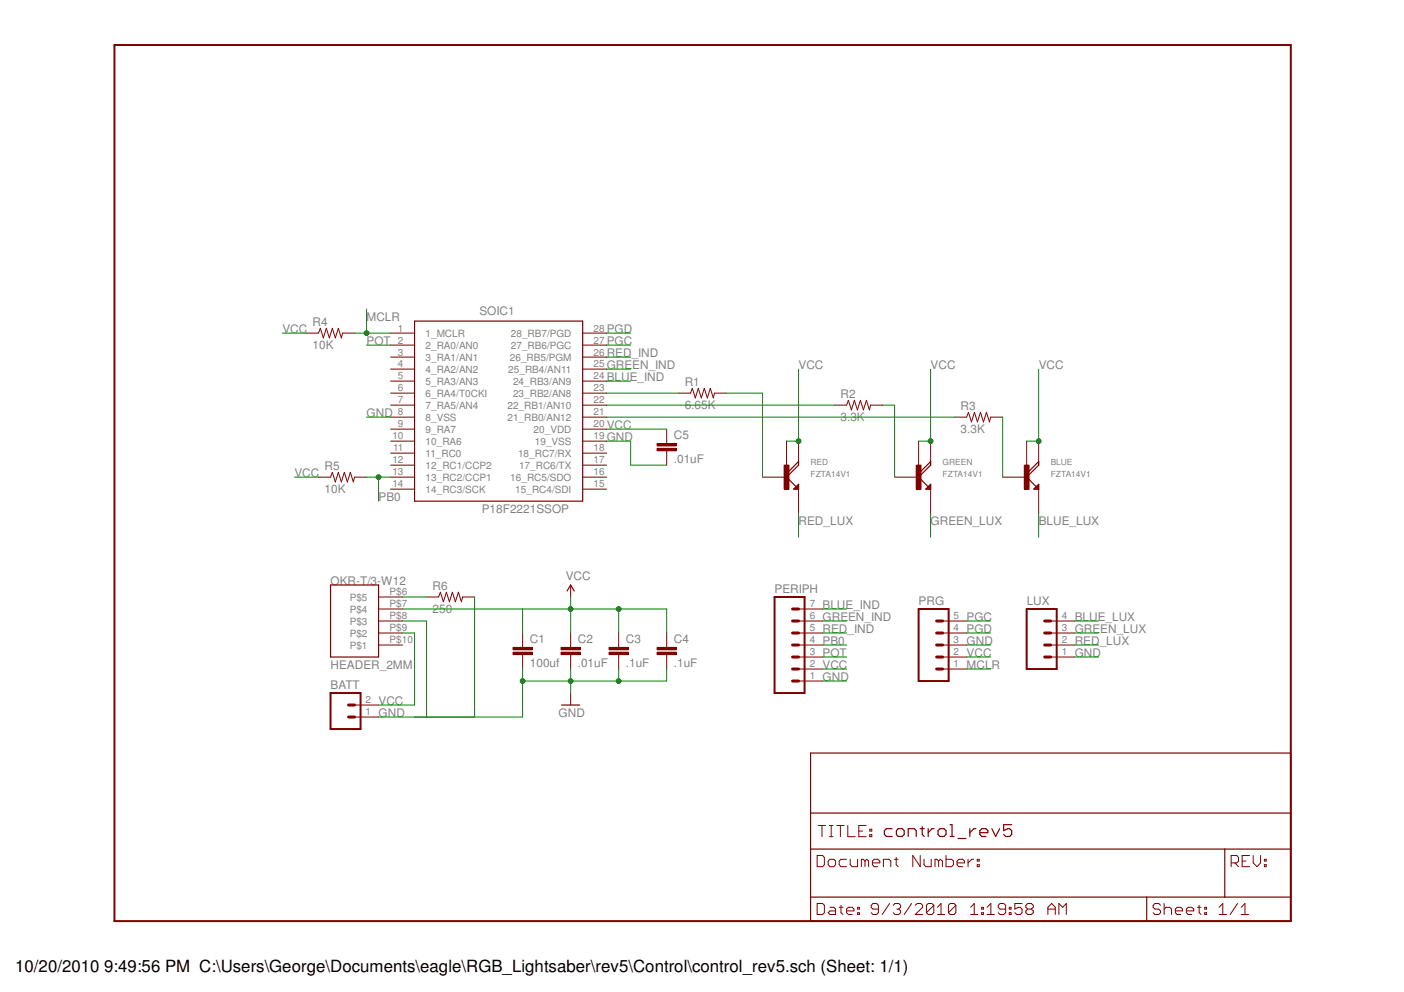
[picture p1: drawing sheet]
<svg xmlns="http://www.w3.org/2000/svg" width="297mm" height="210mm" viewBox="0 0 297 210" stroke-linecap="round" stroke-linejoin="round" font-family="sans-serif">
<path d="M165.9 98.4h1v5.1h-1z" fill-rule="evenodd" fill="#800000"/>
<path d="M165.9 98.4h1v5.1h-1zM166.4 93.3v5.1M168.9 93.3v5.1M161.3 101h5.1M168.9 103.5v5.1" fill="none" stroke="#800000" stroke-width=".21"/>
<path d="M166.7 99.7h.2l2-2v.7l-2 2.1M166.4 101l2.5 2.5M168 103.5h.9M168.2 103.3h.7M168.4 103.1h.5M168.6 102.9h.3M168.7 102.7h.2M168.9 102.5v1M168.9 102.5l-1 1h1M168.9 102.5h.1" fill="none" stroke="#800000" stroke-width=".25"/>
<path d="M193.8 98.4h1.1v5.1h-1.1z" fill-rule="evenodd" fill="#800000"/>
<path d="M193.8 98.4h1.1v5.1h-1.1zM194.3 93.3v5.1M196.9 93.3v5.1M189.3 101h5M196.9 103.5v5.1" fill="none" stroke="#800000" stroke-width=".21"/>
<path d="M194.6 99.7h.3l2-2v.7l-2 2.1M194.3 101l2.6 2.5M195.9 103.5h1M196.1 103.3h.8M196.3 103.1h.6M196.5 102.9h.4M196.7 102.7h.2M196.9 102.5v1M196.9 102.5l-1 1h1M196.9 102.5h.1" fill="none" stroke="#800000" stroke-width=".25"/>
<path d="M216.7 98.4h1v5.1h-1z" fill-rule="evenodd" fill="#800000"/>
<path d="M64.9 70.5h2.5l.4-1 .6 2 .6-2 .7 2 .6-2 .6 2 .7-2 .6 2 .3-1h2.5M143.5 83.2h2.6l.4-1 .6 2 .6-2 .7 2 .6-2 .6 2 .7-2 .6 2 .3-1h2.5M176.6 85.7h2.5l.4-1 .6 2 .7-2 .6 2 .6-2 .7 2 .6-2 .6 2 .3-1h2.5M202 88.3h2.5l.4-1.1 .6 2.1 .7-2.1 .6 2.1 .6-2.1 .7 2.1 .6-2.1 .6 2.1 .3-1h2.5M216.7 98.4h1v5.1h-1zM217.2 93.3v5.1M219.7 93.3v5.1M67.4 101h2.5l.4-1.1 .6 2.1 .7-2.1 .6 2.1 .7-2.1 .6 2.1 .6-2.1 .7 2.1 .2-1h2.6M212.1 101h5.1M219.7 103.5v5.1M110.6 133.9v2.6M110.6 139v2.6" fill="none" stroke="#800000" stroke-width=".21"/>
<path d="M217.5 99.7h.2l2-2v.7l-2 2.1M217.2 101l2.5 2.5M218.8 103.5h.9M218.9 103.3h.8M219.2 103.1h.5M219.3 102.9h.4M219.5 102.7h.2M219.7 102.5h.1M219.7 102.5v1M219.7 102.5l-1 1h1" fill="none" stroke="#800000" stroke-width=".25"/>
<path d="M108.5 137h4.1v.5h-4.1z" fill-rule="evenodd" fill="#800000"/>
<path d="M108.5 137h4.1v.5h-4.1z" fill="none" stroke="#800000" stroke-width=".21"/>
<path d="M108.5 138h4.1v.5h-4.1z" fill-rule="evenodd" fill="#800000"/>
<path d="M108.5 138h4.1v.5h-4.1zM110.6 136.5v.5M110.6 138.5v.5M120.7 133.9v2.6M120.7 139v2.6" fill="none" stroke="#800000" stroke-width=".21"/>
<path d="M118.7 138h4.1v.5h-4.1z" fill-rule="evenodd" fill="#800000"/>
<path d="M118.7 138h4.1v.5h-4.1z" fill="none" stroke="#800000" stroke-width=".21"/>
<path d="M118.7 137h4.1v.5h-4.1z" fill-rule="evenodd" fill="#800000"/>
<path d="M118.7 137h4.1v.5h-4.1zM120.7 136.5v.5M120.7 138.5v.5M130.9 133.9v2.6M130.9 139v2.6" fill="none" stroke="#800000" stroke-width=".21"/>
<path d="M128.9 138h4v.5h-4z" fill-rule="evenodd" fill="#800000"/>
<path d="M128.9 138h4v.5h-4z" fill="none" stroke="#800000" stroke-width=".21"/>
<path d="M128.9 137h4v.5h-4z" fill-rule="evenodd" fill="#800000"/>
<g fill="none" stroke="#800000" stroke-width=".21">
<path d="M120.7 123.8v2.5M128.9 137h4v.5h-4zM130.9 136.5v.5M130.9 138.5v.5M141.1 133.9v2.6M141.1 139v2.6M199.4 139h5.1M199.4 136.5h5.1M199.4 133.9h5.1M199.4 131.4h5.1M75 151.7h5.1M75 149.2h5.1"/>
<path d="M120.7 146.6v2.6M199.4 141.6h5.1"/>
</g>
<path d="M194.3 128.9h6.4v15.2h-6.4zM69.9 146.6h6.4v7.7h-6.4z" fill="none" stroke="#800000" stroke-width=".42"/>
<path d="M198.2 136.5h1.2M198.2 139h1.2M198.2 131.4h1.2M198.2 133.9h1.2M73.7 149.2h1.3M73.7 151.7h1.3M198.2 141.6h1.2" fill="none" stroke="#800000" stroke-width=".63"/>
<path d="M120 125.1l.7-1.3 .8 1.3M118.8 149.2h3.8" fill="none" stroke="#800000" stroke-width=".25"/>
<path d="M139 138h4.1v.5h-4.1z" fill-rule="evenodd" fill="#800000"/>
<path d="M139 138h4.1v.5h-4.1z" fill="none" stroke="#800000" stroke-width=".21"/>
<path d="M139 137h4.1v.5h-4.1z" fill-rule="evenodd" fill="#800000"/>
<g fill="none" stroke="#800000" stroke-width=".21">
<path d="M141.1 90.8v2.5M141.1 95.9v2.5M139 137h4.1v.5h-4.1zM141.1 136.5v.5M141.1 138.5v.5M222.3 139h5.1M222.3 136.5h5.1M222.3 133.9h5.1M222.3 131.4h5.1M173.1 174.7h1.6M173.9 174.7v2.3M175.5 174.7h.7"/>
<path d="M175.5 177h.7M175.8 174.7v2.3M177 174.7h1.6M177.8 174.7v2.3M179.4 174.7v2.3h1.5M181.7 175.9h.8M183.3 174.7h-1.6v2.3h1.6M184 176.6h.4v.4h-.4zM184 175.5h.4v.4h-.4zM172.9 181h1.1l.4 .4v1.6l-.4 .4h-1.1zM172.9 191.2h1.1l.4 .4v1.5l-.4 .4h-1.1zM175.2 182.2l.4-.4h.8l.4 .4v.8l-.4 .4h-.8l-.4-.4z"/>
<path d="M175.6 192h.8l.4 .4v1.1h-1.2l-.4-.4 .4-.4h1.2M177.5 192h.8M177.9 191.6v1.5l.4 .4M179.1 192.7h1.6v-.3l-.4-.4h-.8l-.4 .4v.7l.4 .4h.8M179.1 181.8h-1.2l-.4 .4v.8l.4 .4h1.2M179.9 181.8v1.2l.4 .4h1.1v-1.6M181.4 193.1h.4v.4h-.4zM181.4 192h.4v.4h-.4zM183 182.2l-.4-.4h-.4v1.6M183 182.2v1.2M183 182.2l.4-.4 .4 .4v1.2M184.6 182.6h1.5v-.4l-.4-.4h-.7l-.4 .4v.8l.4 .4h.7"/>
<path d="M185.8 192.4h-1.1l-.4-.4v-.4l.4-.4h.8l.3 .4v1.5l-.3 .4h-.8l-.4-.4M186.9 183.4v-1.6h1.2l.4 .4v1.2M188.2 191.2l-1.6 2.3M189 191.6l.4-.4h.8l.3 .4v.4l-.3 .4M189.2 181.8h.8M189.6 181.4v1.6l.4 .4M189.7 192.4h.5M190.2 192.4l.3 .3v.4l-.3 .4h-.8l-.4-.4M192.9 191.2l-1.6 2.3M193.6 191.6l.5-.4h.7l.4 .4v.4l-1.6 1.5h1.6M194.7 181v2.4l-1.6-2.4v2.4M195.5 181.8v1.2l.4 .4h1.1v-1.6"/>
<path d="M197.6 191.6v1.5l-.5 .4h-.7l-.4-.4M197.6 191.6l-.5-.4h-.7l-.4 .4v1.5M197.6 191.6l-1.6 1.5M198.3 193.5h1.6M198.3 192l.8-.8v2.3M198.6 182.2l-.4-.4h-.4v1.6M198.6 182.2v1.2M198.6 182.2l.4-.4 .4 .4v1.2M200.1 181v2.4h1.2l.4-.4v-.8l-.4-.4h-1.2M202.2 191.6v1.5l-.4 .4h-.8l-.3-.4M202.2 191.6l-.4-.4h-.8l-.3 .4v1.5M202.2 191.6l-1.5 1.5"/>
<path d="M202.5 182.6h1.5v-.4l-.3-.4h-.8l-.4 .4v.8l.4 .4h.8M204.8 181.8v1.6M205.4 193.5h1.5M205.4 192l.7-.8v2.3M206 181.8h-.4l-.8 .8M206.8 183h.4v.4h-.4zM206.8 181.8h.4v.4h-.4zM207.7 193.1h.4v.4h-.4zM207.7 192h.4v.4h-.4zM208.8 193.5h1.6M208.8 192l.8-.8v2.3M212.8 192.4h-1.2l-.4-.4v-.4l.4-.4h.7l.5 .4v1.5l-.5 .4h-.7l-.4-.4"/>
<path d="M213.5 193.1h.4v.4h-.4zM213.5 192h.4v.4h-.4zM216.2 191.2h-1.5v1.2l.8-.4h.4l.3 .4v.7l-.3 .4h-.8l-.4-.4M217.4 192.4l-.4 .3v.4l.4 .4h.8l.4-.4v-.4l-.4-.3M217.4 192.4l-.4-.4v-.4l.4-.4h.8l.4 .4v.4l-.4 .4M217.4 192.4h.8M221.7 192.4h1.6M221.7 193.5v-1.5l.8-.8 .8 .8v1.5M224 193.5v-2.3l.8 .8 .8-.8v2.3M245.5 191.6l-.4-.4h-.8l-.3 .4v.4l.3 .4h.8l.4 .3v.4l-.4 .4h-.8l-.3-.4M246.3 192.4l.4-.4h.8l.4 .4v1.1M246.3 191.2v2.3"/>
<path d="M248.7 192.7h1.5v-.3l-.4-.4h-.8l-.3 .4v.7l.3 .4h.8M251 192.7h1.6v-.3l-.5-.4h-.7l-.4 .4v.7l.4 .4h.7M253.3 192h.8M253.7 191.6v1.5l.4 .4M254.9 193.1h.4v.4h-.4zM254.9 192h.4v.4h-.4zM257.9 193.5h1.6M257.9 192l.8-.8v2.3M260.5 182.6h1.2l.3-.4v-.8l-.3-.4h-1.2v2.4M261.2 182.6l.8 .8M261.8 191.2l-1.5 2.3M262.6 193.5h1.6"/>
<path d="M262.6 192l.8-.8v2.3M262.8 182.2h.8M264.4 181h-1.6v2.4h1.6M265.1 181v1.6l.8 .8 .8-.8v-1.6M267.5 183h.4v.4h-.4zM267.5 181.8h.4v.4h-.4z"/>
</g>
<path d="M24.2 9.5h248.9v185.4h-248.9zM217.2 128.9h6.4v12.7h-6.4z" fill="none" stroke="#800000" stroke-width=".42"/>
<path d="M221 133.9h1.3M221 136.5h1.3M221 139h1.3M221 131.4h1.3" fill="none" stroke="#800000" stroke-width=".63"/>
<g fill="none" stroke="#800000" stroke-width=".25">
<path d="M171.5 159.3h101.6v35.6h-101.6zM171.5 179.7h101.6M171.5 172h101.6M188.8 175.3h-1.3l-.4 .5v.8l.4 .4h1.3M190 175.3h.9l.4 .5v.8l-.4 .4h-.9l-.4-.4v-.8zM192.1 177v-1.7h1.3l.4 .5v1.2M194.7 175.3h.8M195.1 174.9v1.7l.4 .4M196.4 175.3v1.7M197.6 175.3h-.4l-.8 .9M198.9 175.3h.8l.4 .5v.8l-.4 .4h-.8l-.4-.4v-.8zM201 177h.8"/>
<path d="M201 174.5h.4v2.5M202.7 177.4h1.6M205.2 175.3v1.7M206.5 175.3h-.5l-.8 .9M207.3 176.2h1.7v-.4l-.4-.5h-.9l-.4 .5v.8l.4 .4h.9M209.8 175.3l.8 1.7 .9-1.7M214 174.5h-1.7v1.3l.9-.5h.4l.4 .5v.8l-.4 .4h-.8l-.5-.4M259.1 179.7v10.1M171.5 189.8h101.6M242.6 189.8v5.1"/>
</g>
<path d="M139 94.9h4.1v.5h-4.1z" fill-rule="evenodd" fill="#800000"/>
<path d="M139 94.9h4.1v.5h-4.1z" fill="none" stroke="#800000" stroke-width=".21"/>
<path d="M139 93.9h4.1v.5h-4.1z" fill-rule="evenodd" fill="#800000"/>
<g fill="none" stroke="#800000" stroke-width=".21">
<path d="M82.6 70.5h5.1M82.6 73h5.1M82.6 75.6h5.1M82.6 78.1h5.1M123.3 70.5h5.1M123.3 73h5.1M123.3 75.6h5.1M123.3 78.1h5.1M82.6 80.6h5.1M82.6 83.2h5.1M82.6 85.7h5.1M82.6 88.3h5.1"/>
<path d="M82.6 90.8h5.1M82.6 93.3h5.1M82.6 95.9h5.1M82.6 98.4h5.1M123.3 80.6h5.1M123.3 83.2h5.1M123.3 85.7h5.1M123.3 88.3h5.1M123.3 90.8h5.1M123.3 93.3h5.1M123.3 95.9h5.1M123.3 98.4h5.1"/>
<path d="M139 93.9h4.1v.5h-4.1zM141.1 93.3v.6M141.1 95.4v.5M82.6 101h5.1M82.6 103.5h5.1M123.3 101h5.1M123.3 103.5h5.1M80.1 136.5h5.1M80.1 133.9h5.1M80.1 131.4h5.1M80.1 128.9h5.1M80.1 126.3h5.1"/>
<path d="M90.3 126.3h2.5l.4-1 .6 2 .6-2 .7 2 .6-2 .6 2 .7-2 .6 2 .3-1h2.5M168.9 139h5.1M168.9 136.5h5.1M168.9 133.9h5.1M168.9 131.4h5.1M168.9 128.9h5.1M168.9 144.1h5.1M168.9 141.6h5.1"/>
</g>
<path d="M87.7 67.9h35.6v38.1h-35.6zM69.9 123.8h10.2v15.2h-10.2z" fill="none" stroke="#800000" stroke-width=".25"/>
<path d="M163.9 126.3h6.3v20.3h-6.3z" fill="none" stroke="#800000" stroke-width=".42"/>
<path d="M167.7 139h1.2M167.7 133.9h1.2M167.7 136.5h1.2M167.7 131.4h1.2M167.7 128.9h1.2M167.7 141.6h1.2M167.7 144.1h1.2" fill="none" stroke="#800000" stroke-width=".63"/>
<path d="M59.8 70.5h5.1M168.9 78.1v15.2M128.4 90.8h12.7M62.3 101h5.1M204.5 139h5.1M174 141.6h5.1" fill="none" stroke="#008000" stroke-width=".21"/>
<circle cx="168.9" cy="93.3" r=".51" fill="#008000"/>
<g fill="none" stroke="#008000" stroke-width=".21">
<path d="M196.9 78.1v15.2M166.4 93.3h2.5"/>
<circle cx="168.9" cy="93.3" r=".51"/>
</g>
<circle cx="196.9" cy="93.3" r=".51" fill="#008000"/>
<g fill="none" stroke="#008000" stroke-width=".21">
<path d="M219.7 78.1v15.2M194.3 93.3h2.6"/>
<circle cx="196.9" cy="93.3" r=".51"/>
</g>
<circle cx="219.7" cy="93.3" r=".51" fill="#008000"/>
<g fill="none" stroke="#008000" stroke-width=".21">
<path d="M217.2 93.3h2.5M120.7 126.3v7.6M130.9 133.9v-5h10.2v5"/>
<circle cx="219.7" cy="93.3" r=".51"/>
</g>
<circle cx="130.9" cy="128.9" r=".51" fill="#008000"/>
<g fill="none" stroke="#008000" stroke-width=".21">
<path d="M120.7 128.9h10.2"/>
<circle cx="130.9" cy="128.9" r=".51"/>
</g>
<circle cx="120.7" cy="128.9" r=".51" fill="#008000"/>
<g fill="none" stroke="#008000" stroke-width=".21">
<path d="M77.6 88.3h5M128.4 93.3h5v5.1h7.7M85.2 128.9h35.5M110.6 128.9v5M204.5 136.5h5.1M120.7 141.6v5M130.9 141.6v2.5M141.1 141.6v2.5h-20.4"/>
<circle cx="120.7" cy="128.9" r=".51"/>
</g>
<circle cx="130.9" cy="144.1" r=".51" fill="#008000"/>
<circle cx="130.9" cy="144.1" r=".51" fill="none" stroke="#008000" stroke-width=".21"/>
<circle cx="120.7" cy="144.1" r=".51" fill="#008000"/>
<g fill="none" stroke="#008000" stroke-width=".21">
<path d="M110.6 141.6v10.1h-30.5M110.6 144.1h10.1"/>
<circle cx="120.7" cy="144.1" r=".51"/>
</g>
<circle cx="110.6" cy="144.1" r=".51" fill="#008000"/>
<g fill="none" stroke="#008000" stroke-width=".21">
<path d="M75 70.5h7.6M77.6 65.4v5.1M128.4 73h5M128.4 70.5h5M128.4 83.2h15.1M128.4 85.7h48.2M128.4 88.3h73.6M153.7 83.2h7.6v17.8M186.7 85.7h2.6v15.3M212.1 88.3v12.7M85.2 131.4h5.1v20.3M100.4 126.3v25.4h-12.7"/>
<path d="M204.5 131.4h5.1M204.5 133.9h5.1M227.4 139h5M174 144.1h5.1M204.5 141.6h5.1"/>
<circle cx="110.6" cy="144.1" r=".51"/>
</g>
<circle cx="77.5" cy="70.5" r=".51" fill="#008000"/>
<g fill="none" stroke="#008000" stroke-width=".21">
<path d="M77.6 73h5M128.4 75.6h5M128.4 78.1h5M128.4 80.6h5M77.6 101h5M80.1 101v5M168.9 108.6v5.1M196.9 108.6v5.1M219.7 108.6v5.1M174 133.9h5.1M174 131.4h5.1M174 128.9h5.1"/>
<path d="M174 139h5.1M227.4 136.5h5M227.4 133.9h5M227.4 131.4h5"/>
<circle cx="77.5" cy="70.5" r=".51"/>
</g>
<circle cx="80.1" cy="101" r=".51" fill="#008000"/>
<g fill="none" stroke="#008000" stroke-width=".21">
<path d="M85.2 126.3h5.1M85.2 133.9h2.5v15.3h-7.6M174 136.5h5.1"/>
<circle cx="80.1" cy="101" r=".51"/>
</g>
<text font-size="3.6" x="3.2" y="205.7">10/20/2010 9:49:56 PM C:\Users\George\Documents\eagle\RGB_Lightsaber\rev5\Control\control_rev5.sch (Sheet: 1/1)</text>
<g font-size="2.5" fill="#808080">
<text x="59.8" y="70.5">VCC</text>
<text x="66.1" y="69">R4</text>
<text x="77.6" y="67.9">MCLR</text>
<text x="101.4" y="66.7">SOIC1</text>
<text x="128.4" y="70.5">PGD</text>
<text x="66.1" y="73.8">10K</text>
<text x="77.6" y="73">POT</text>
<text x="128.4" y="73">PGC</text>
<text x="128.4" y="75.6">RED_IND</text>
<text x="128.4" y="78.1">GREEN_IND</text>
<text x="128.4" y="80.6">BLUE_IND</text>
<text x="144.9" y="81.7">R1</text>
<text x="168.9" y="78.1">VCC</text>
<text x="196.9" y="78.1">VCC</text>
<text x="219.7" y="78.1">VCC</text>
<text x="77.6" y="88.3">GND</text>
<text x="144.9" y="86.5">6.65K</text>
<text x="177.8" y="89">3.3K</text>
<text x="177.8" y="84.2">R2</text>
<text x="203.2" y="86.7">R3</text>
<text x="128.4" y="90.8">VCC</text>
<text x="128.4" y="93.3">GND</text>
<text x="142.6" y="93">C5</text>
<text x="203.2" y="91.6">3.3K</text>
<text x="62.3" y="101">VCC</text>
<text x="68.7" y="99.4">R5</text>
<text x="142.6" y="98">.01uF</text>
<text x="68.7" y="104.3">10K</text>
<text x="80.1" y="106">PB0</text>
<text x="101.9" y="108.6">P18F2221SSOP</text>
<text x="168.9" y="111.1">RED_LUX</text>
<text x="196.9" y="111.1">GREEN_LUX</text>
<text x="219.7" y="111.1">BLUE_LUX</text>
<text x="69.9" y="123.8">OKR-T/3-W12</text>
<text x="91.5" y="124.8">R6</text>
<text x="119.7" y="122.8">VCC</text>
<text x="163.9" y="125.6">PERIPH</text>
<text x="91.5" y="129.6">250</text>
<text x="174" y="131.4">GREEN_IND</text>
<text x="174" y="128.9">BLUE_IND</text>
<text x="194.3" y="128.1">PRG</text>
<text x="204.5" y="131.4">PGC</text>
<text x="217.2" y="128.1">LUX</text>
<text x="227.4" y="131.4">BLUE_LUX</text>
<text x="112.1" y="136.1">C1</text>
<text x="122.3" y="136.1">C2</text>
<text x="132.4" y="136.1">C3</text>
<text x="142.6" y="136.1">C4</text>
<text x="174" y="133.9">RED_IND</text>
<text x="174" y="136.5">PB0</text>
<text x="204.5" y="133.9">PGD</text>
<text x="204.5" y="136.5">GND</text>
<text x="227.4" y="136.5">RED_LUX</text>
<text x="227.4" y="133.9">GREEN_LUX</text>
<text x="69.9" y="141.6">HEADER_2MM</text>
<text x="112.1" y="141.2">100uf</text>
<text x="122.3" y="141.2">.01uF</text>
<text x="132.4" y="141.2">.1uF</text>
<text x="142.6" y="141.2">.1uF</text>
<text x="174" y="139">POT</text>
<text x="174" y="141.6">VCC</text>
<text x="204.5" y="139">VCC</text>
<text x="204.5" y="141.6">MCLR</text>
<text x="227.4" y="139">GND</text>
<text x="69.9" y="145.9">BATT</text>
<text x="80.1" y="149.2">VCC</text>
<text x="174" y="144.1">GND</text>
<text x="80.1" y="151.7">GND</text>
<text x="118.2" y="151.7">GND</text>
</g>
<g font-size="2.1" fill="#808080">
<text x="84.2" y="70.1">1</text>
<text x="90" y="71.2">1_MCLR</text>
<text x="108.1" y="71.2">28_RB7/PGD</text>
<text x="125.6" y="70.1">28</text>
<text x="84.2" y="72.7">2</text>
<text x="84.2" y="75.2">3</text>
<text x="84.2" y="77.7">4</text>
<text x="90" y="73.8">2_RA0/AN0</text>
<text x="90" y="76.3">3_RA1/AN1</text>
<text x="107.9" y="76.3">26_RB5/PGM</text>
<text x="108.1" y="73.8">27_RB6/PGC</text>
<text x="125.6" y="77.7">25</text>
<text x="125.6" y="75.2">26</text>
<text x="125.6" y="72.7">27</text>
<text x="84.2" y="80.3">5</text>
<text x="84.2" y="82.8">6</text>
<text x="90" y="78.9">4_RA2/AN2</text>
<text x="90" y="81.4">5_RA3/AN3</text>
<text x="90" y="83.9">6_RA4/T0CKI</text>
<text x="107.5" y="78.9">25_RB4/AN11</text>
<text x="108.5" y="83.9">23_RB2/AN8</text>
<text x="108.5" y="81.4">24_RB3/AN9</text>
<text x="125.6" y="82.8">23</text>
<text x="125.6" y="80.3">24</text>
<text x="84.2" y="85.3">7</text>
<text x="84.2" y="87.9">8</text>
<text x="90" y="86.5">7_RA5/AN4</text>
<text x="90" y="89">8_VSS</text>
<text x="107.4" y="89">21_RB0/AN12</text>
<text x="107.4" y="86.5">22_RB1/AN10</text>
<text x="125.6" y="87.9">21</text>
<text x="125.6" y="85.3">22</text>
<text x="83" y="93">10</text>
<text x="83.2" y="95.5">11</text>
<text x="84.2" y="90.4">9</text>
<text x="90" y="91.6">9_RA7</text>
<text x="90" y="94.1">10_RA6</text>
<text x="112.9" y="91.6">20_VDD</text>
<text x="113.2" y="94.1">19_VSS</text>
<text x="125.6" y="95.5">18</text>
<text x="125.6" y="93">19</text>
<text x="125.6" y="90.4">20</text>
<text x="83" y="98">12</text>
<text x="83" y="100.6">13</text>
<text x="90" y="96.6">11_RC0</text>
<text x="90" y="99.2">12_RC1/CCP2</text>
<text x="90" y="101.7">13_RC2/CCP1</text>
<text x="107.9" y="101.7">16_RC5/SDO</text>
<text x="109.6" y="96.6">18_RC7/RX</text>
<text x="109.8" y="99.2">17_RC6/TX</text>
<text x="125.6" y="100.6">16</text>
<text x="125.6" y="98">17</text>
<text x="83" y="103.1">14</text>
<text x="90" y="104.3">14_RC3/SCK</text>
<text x="109" y="104.3">15_RC4/SDI</text>
<text x="125.6" y="103.1">15</text>
<text x="82.4" y="126">P$6</text>
<text x="74" y="129.6">P$4</text>
<text x="74" y="127.1">P$5</text>
<text x="82.4" y="131.1">P$8</text>
<text x="82.4" y="128.5">P$7</text>
<text x="171.3" y="131.1">6</text>
<text x="171.3" y="128.5">7</text>
<text x="201.8" y="131.1">5</text>
<text x="224.6" y="131.1">4</text>
<text x="74" y="137.2">P$1</text>
<text x="74" y="134.7">P$2</text>
<text x="74" y="132.2">P$3</text>
<text x="82.4" y="136.1">P$10</text>
<text x="82.4" y="133.6">P$9</text>
<text x="171.3" y="136.1">4</text>
<text x="171.3" y="133.6">5</text>
<text x="201.8" y="136.1">3</text>
<text x="201.8" y="133.6">4</text>
<text x="224.6" y="136.1">2</text>
<text x="224.6" y="133.6">3</text>
<text x="171.3" y="143.8">1</text>
<text x="171.3" y="141.2">2</text>
<text x="171.3" y="138.7">3</text>
<text x="201.8" y="141.2">1</text>
<text x="201.8" y="138.7">2</text>
<text x="224.6" y="138.7">1</text>
<text x="77.3" y="148.8">2</text>
<text x="77.3" y="151.4">1</text>
</g>
<g font-size="1.8" fill="#808080">
<text x="171.5" y="101">FZTA14V1</text>
<text x="171.5" y="98.4">RED</text>
<text x="199.4" y="98.4">GREEN</text>
<text x="199.4" y="101">FZTA14V1</text>
<text x="222.3" y="101">FZTA14V1</text>
<text x="222.3" y="98.4">BLUE</text>
</g>
</svg>
